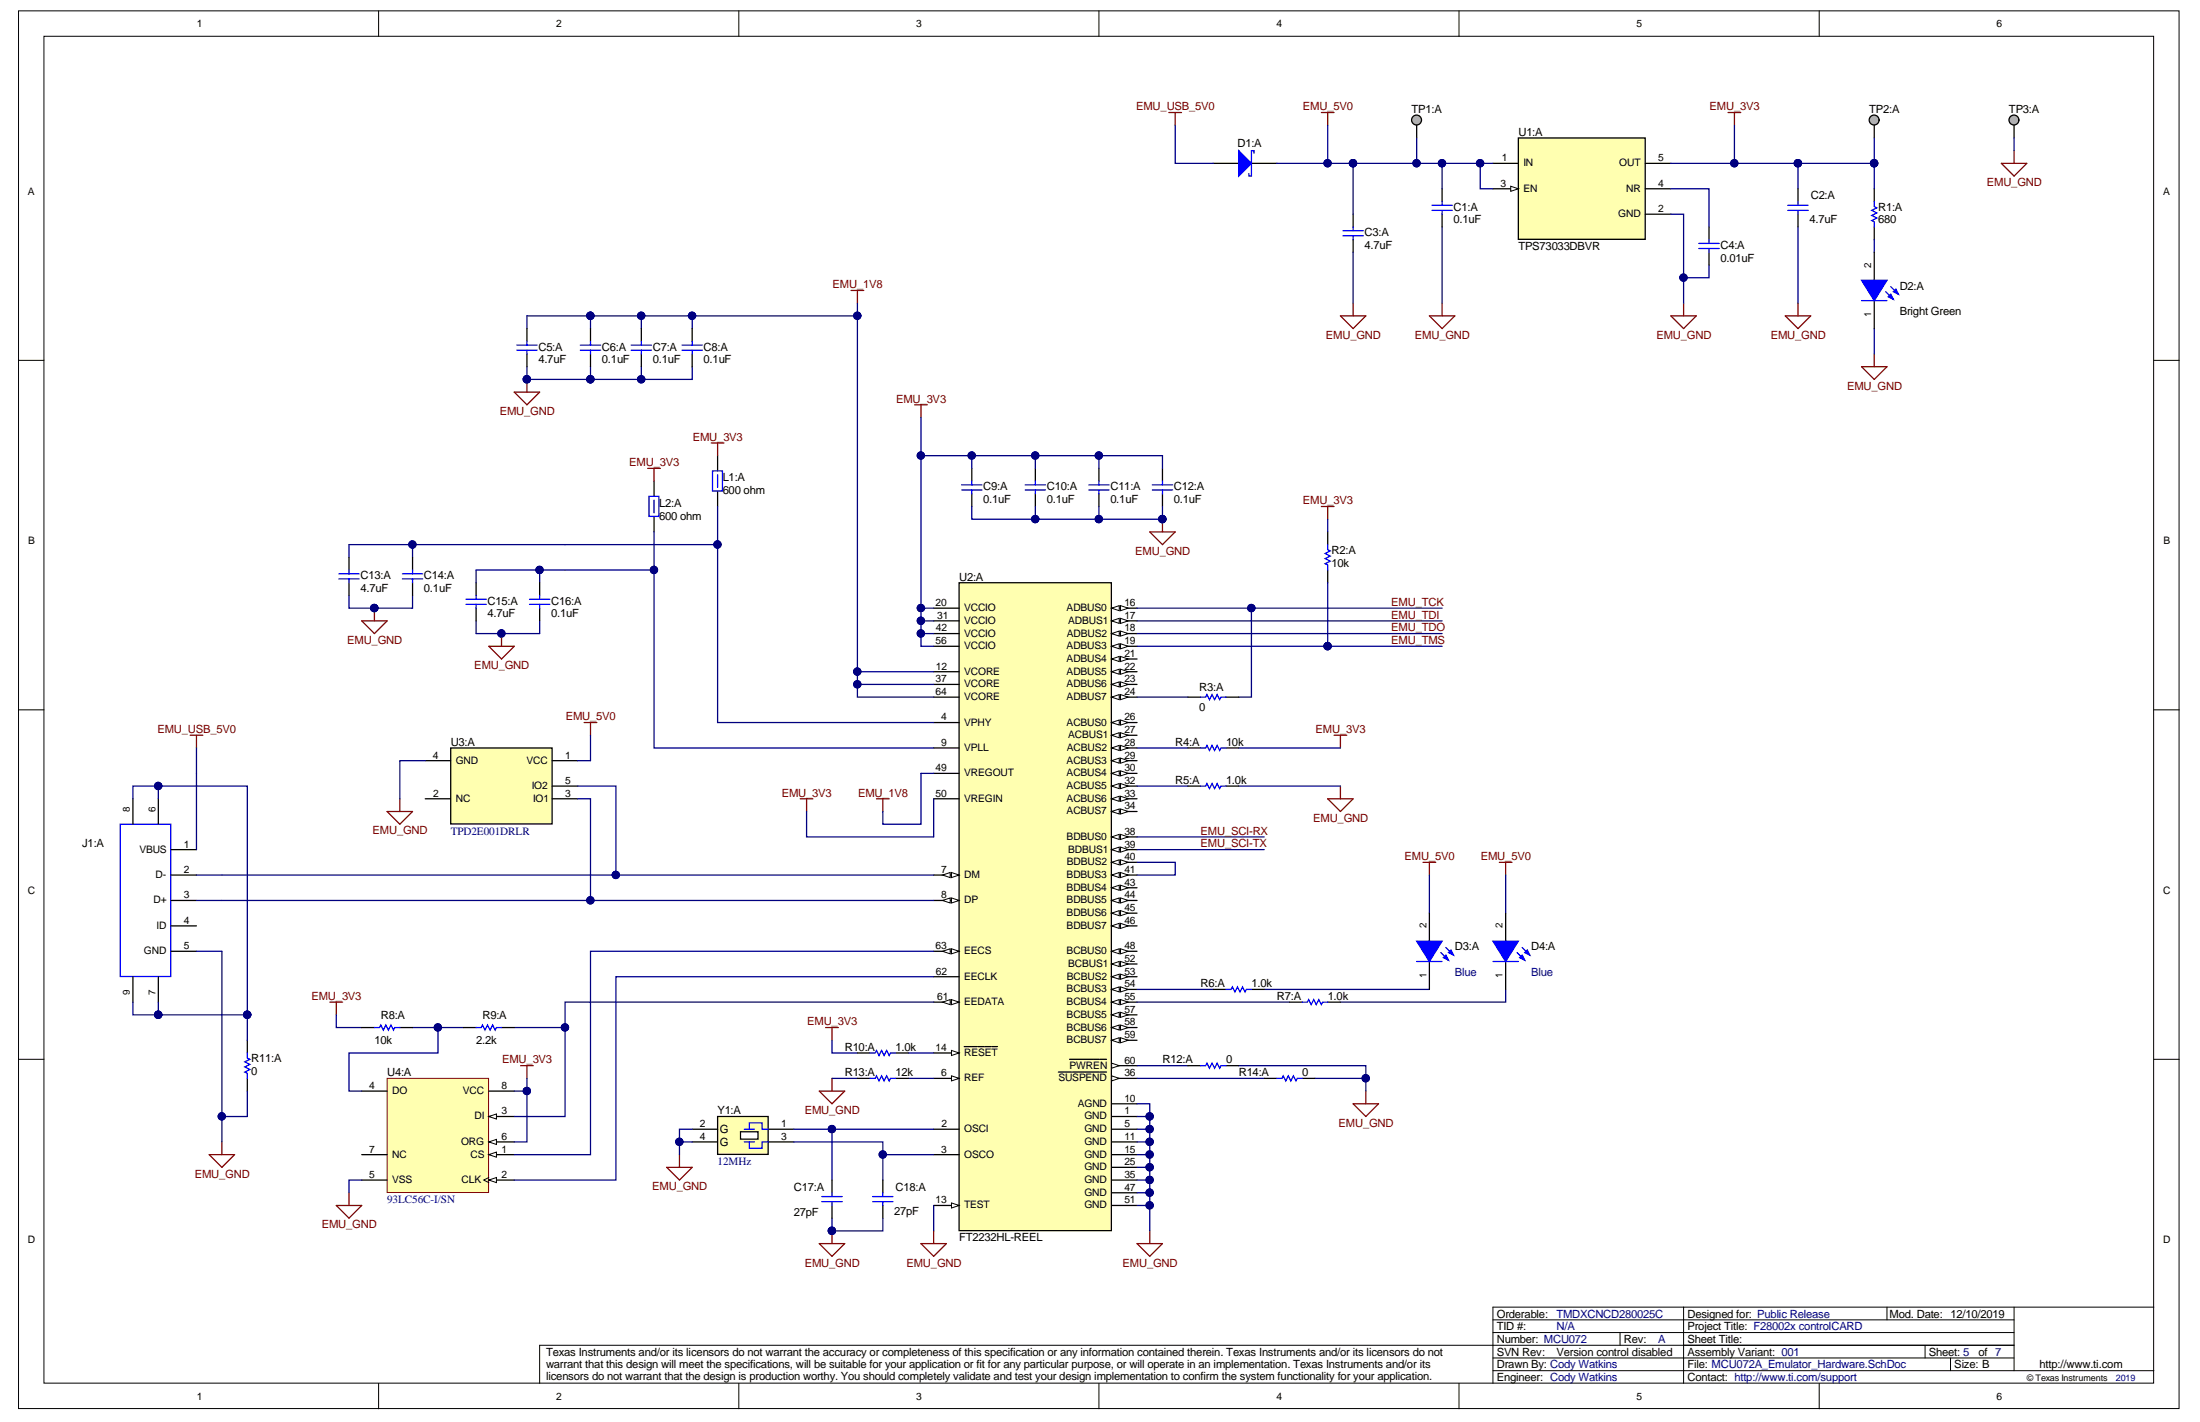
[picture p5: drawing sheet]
<svg xmlns="http://www.w3.org/2000/svg" width="432mm" height="279mm" viewBox="0 0 432 279" stroke-linecap="round" stroke-linejoin="round" font-family="sans-serif">
<g fill="#fff" stroke="#000" stroke-width=".2">
<path d="M3.6 2.1h424.1v274.3h-424.1z"/>
<path d="M8.6 7.1h414.1v264.3h-414.1z"/>
</g>
<g fill="none" stroke="#000" stroke-width=".2">
<path d="M74.3 2.1v5M145 2.1v5M215.7 2.1v5M286.4 2.1v5M357.1 2.1v5M3.6 70.7h5M422.7 70.7h5M3.6 139.3h5M422.7 139.3h5M3.6 207.9h5M422.7 207.9h5M293 259h102.3"/>
<path d="M330.4 256.5h-37.4v15M370.4 256.5v2.5M395.3 256.5v12.5M422.7 256.5h-92.3v15M74.3 271.5v5M145 271.5v5M215.7 271.5v5M286.4 271.5v5M293 269h129.7M293 266.5h102.3M293 261.5h102.3M318 261.5v2.5"/>
<path d="M357.1 271.5v5M377.8 264v2.5M382.8 266.5v2.5M395.3 264h-289.4v7.5"/>
</g>
<path d="M188.2 114.4h29.9v127.1h-29.9z" fill="#ffffb0" stroke="#000" stroke-width=".25"/>
<path d="M218.2 141.8h5" fill="none" stroke="#000" stroke-width=".25"/>
<path d="M218.2 141.8l1.5-.5v1z" fill="#fff"/>
<path d="M218.2 141.8l1.5-.5v1z" fill="none" stroke="#000" stroke-width=".2"/>
<path d="M219.9 141.3l1.5 .5-1.5 .5z" fill="#fff"/>
<path d="M219.9 141.3l1.5 .5-1.5 .5z" fill="none" stroke="#000" stroke-width=".2"/>
<path d="M218.2 144.3h5" fill="none" stroke="#000" stroke-width=".25"/>
<path d="M218.2 144.3l1.5-.5v1z" fill="#fff"/>
<path d="M218.2 144.3l1.5-.5v1z" fill="none" stroke="#000" stroke-width=".2"/>
<path d="M219.9 143.8l1.5 .5-1.5 .5z" fill="#fff"/>
<path d="M219.9 143.8l1.5 .5-1.5 .5z" fill="none" stroke="#000" stroke-width=".2"/>
<path d="M218.2 146.8h5" fill="none" stroke="#000" stroke-width=".25"/>
<path d="M218.2 146.8l1.5-.5v1z" fill="#fff"/>
<path d="M218.2 146.8l1.5-.5v1z" fill="none" stroke="#000" stroke-width=".2"/>
<path d="M219.9 146.3l1.5 .5-1.5 .5z" fill="#fff"/>
<path d="M219.9 146.3l1.5 .5-1.5 .5z" fill="none" stroke="#000" stroke-width=".2"/>
<path d="M218.2 149.3h5" fill="none" stroke="#000" stroke-width=".25"/>
<path d="M218.2 149.3l1.5-.5v1z" fill="#fff"/>
<path d="M218.2 149.3l1.5-.5v1z" fill="none" stroke="#000" stroke-width=".2"/>
<path d="M219.9 148.8l1.5 .5-1.5 .5z" fill="#fff"/>
<path d="M219.9 148.8l1.5 .5-1.5 .5z" fill="none" stroke="#000" stroke-width=".2"/>
<path d="M218.2 151.8h5" fill="none" stroke="#000" stroke-width=".25"/>
<path d="M218.2 151.8l1.5-.5v1z" fill="#fff"/>
<path d="M218.2 151.8l1.5-.5v1z" fill="none" stroke="#000" stroke-width=".2"/>
<path d="M219.9 151.3l1.5 .5-1.5 .5z" fill="#fff"/>
<path d="M219.9 151.3l1.5 .5-1.5 .5z" fill="none" stroke="#000" stroke-width=".2"/>
<path d="M218.2 154.3h5" fill="none" stroke="#000" stroke-width=".25"/>
<path d="M218.2 154.3l1.5-.5v1z" fill="#fff"/>
<path d="M218.2 154.3l1.5-.5v1z" fill="none" stroke="#000" stroke-width=".2"/>
<path d="M219.9 153.8l1.5 .5-1.5 .5z" fill="#fff"/>
<path d="M219.9 153.8l1.5 .5-1.5 .5z" fill="none" stroke="#000" stroke-width=".2"/>
<path d="M218.2 156.8h5" fill="none" stroke="#000" stroke-width=".25"/>
<path d="M218.2 156.8l1.5-.5v1z" fill="#fff"/>
<path d="M218.2 156.8l1.5-.5v1z" fill="none" stroke="#000" stroke-width=".2"/>
<path d="M219.9 156.3l1.5 .5-1.5 .5z" fill="#fff"/>
<path d="M219.9 156.3l1.5 .5-1.5 .5z" fill="none" stroke="#000" stroke-width=".2"/>
<path d="M218.2 159.2h5" fill="none" stroke="#000" stroke-width=".25"/>
<path d="M218.2 159.2l1.5-.5v1z" fill="#fff"/>
<path d="M218.2 159.2l1.5-.5v1z" fill="none" stroke="#000" stroke-width=".2"/>
<path d="M219.9 158.7l1.5 .5-1.5 .5z" fill="#fff"/>
<path d="M219.9 158.7l1.5 .5-1.5 .5z" fill="none" stroke="#000" stroke-width=".2"/>
<path d="M218.2 119.3h5" fill="none" stroke="#000" stroke-width=".25"/>
<path d="M218.2 119.3l1.5-.5v1z" fill="#fff"/>
<path d="M218.2 119.3l1.5-.5v1z" fill="none" stroke="#000" stroke-width=".2"/>
<path d="M219.9 118.8l1.5 .5-1.5 .5z" fill="#fff"/>
<path d="M219.9 118.8l1.5 .5-1.5 .5z" fill="none" stroke="#000" stroke-width=".2"/>
<path d="M218.2 121.8h5" fill="none" stroke="#000" stroke-width=".25"/>
<path d="M218.2 121.8l1.5-.5v1z" fill="#fff"/>
<path d="M218.2 121.8l1.5-.5v1z" fill="none" stroke="#000" stroke-width=".2"/>
<path d="M219.9 121.3l1.5 .5-1.5 .5z" fill="#fff"/>
<path d="M219.9 121.3l1.5 .5-1.5 .5z" fill="none" stroke="#000" stroke-width=".2"/>
<path d="M218.2 124.3h5" fill="none" stroke="#000" stroke-width=".25"/>
<path d="M218.2 124.3l1.5-.5v1z" fill="#fff"/>
<path d="M218.2 124.3l1.5-.5v1z" fill="none" stroke="#000" stroke-width=".2"/>
<path d="M219.9 123.8l1.5 .5-1.5 .5z" fill="#fff"/>
<path d="M219.9 123.8l1.5 .5-1.5 .5z" fill="none" stroke="#000" stroke-width=".2"/>
<path d="M218.2 126.8h5" fill="none" stroke="#000" stroke-width=".25"/>
<path d="M218.2 126.8l1.5-.5v1z" fill="#fff"/>
<path d="M218.2 126.8l1.5-.5v1z" fill="none" stroke="#000" stroke-width=".2"/>
<path d="M219.9 126.3l1.5 .5-1.5 .5z" fill="#fff"/>
<path d="M219.9 126.3l1.5 .5-1.5 .5z" fill="none" stroke="#000" stroke-width=".2"/>
<path d="M218.2 129.3h5" fill="none" stroke="#000" stroke-width=".25"/>
<path d="M218.2 129.3l1.5-.5v1z" fill="#fff"/>
<path d="M218.2 129.3l1.5-.5v1z" fill="none" stroke="#000" stroke-width=".2"/>
<path d="M219.9 128.8l1.5 .5-1.5 .5z" fill="#fff"/>
<path d="M219.9 128.8l1.5 .5-1.5 .5z" fill="none" stroke="#000" stroke-width=".2"/>
<path d="M218.2 131.8h5" fill="none" stroke="#000" stroke-width=".25"/>
<path d="M218.2 131.8l1.5-.5v1z" fill="#fff"/>
<path d="M218.2 131.8l1.5-.5v1z" fill="none" stroke="#000" stroke-width=".2"/>
<path d="M219.9 131.3l1.5 .5-1.5 .5z" fill="#fff"/>
<path d="M219.9 131.3l1.5 .5-1.5 .5z" fill="none" stroke="#000" stroke-width=".2"/>
<path d="M218.2 134.3h5" fill="none" stroke="#000" stroke-width=".25"/>
<path d="M218.2 134.3l1.5-.5v1z" fill="#fff"/>
<path d="M218.2 134.3l1.5-.5v1z" fill="none" stroke="#000" stroke-width=".2"/>
<path d="M219.9 133.8l1.5 .5-1.5 .5z" fill="#fff"/>
<path d="M219.9 133.8l1.5 .5-1.5 .5z" fill="none" stroke="#000" stroke-width=".2"/>
<path d="M218.2 136.8h5" fill="none" stroke="#000" stroke-width=".25"/>
<path d="M218.2 136.8l1.5-.5v1z" fill="#fff"/>
<path d="M218.2 136.8l1.5-.5v1z" fill="none" stroke="#000" stroke-width=".2"/>
<path d="M219.9 136.3l1.5 .5-1.5 .5z" fill="#fff"/>
<path d="M219.9 136.3l1.5 .5-1.5 .5z" fill="none" stroke="#000" stroke-width=".2"/>
<path d="M218.2 186.7h5M218.2 216.6h5" fill="none" stroke="#000" stroke-width=".25"/>
<path d="M218.2 186.7l1.5-.5v1z" fill="#fff"/>
<path d="M218.2 186.7l1.5-.5v1z" fill="none" stroke="#000" stroke-width=".2"/>
<path d="M219.9 186.2l1.5 .5-1.5 .5z" fill="#fff"/>
<path d="M219.9 186.2l1.5 .5-1.5 .5z" fill="none" stroke="#000" stroke-width=".2"/>
<path d="M218.2 189.2h5" fill="none" stroke="#000" stroke-width=".25"/>
<path d="M218.2 189.2l1.5-.5v1z" fill="#fff"/>
<path d="M218.2 189.2l1.5-.5v1z" fill="none" stroke="#000" stroke-width=".2"/>
<path d="M219.9 188.7l1.5 .5-1.5 .5z" fill="#fff"/>
<path d="M219.9 188.7l1.5 .5-1.5 .5z" fill="none" stroke="#000" stroke-width=".2"/>
<path d="M218.2 191.7h5" fill="none" stroke="#000" stroke-width=".25"/>
<path d="M218.2 191.7l1.5-.5v1z" fill="#fff"/>
<path d="M218.2 191.7l1.5-.5v1z" fill="none" stroke="#000" stroke-width=".2"/>
<path d="M219.9 191.2l1.5 .5-1.5 .5z" fill="#fff"/>
<path d="M219.9 191.2l1.5 .5-1.5 .5z" fill="none" stroke="#000" stroke-width=".2"/>
<path d="M218.2 194.2h5" fill="none" stroke="#000" stroke-width=".25"/>
<path d="M218.2 194.2l1.5-.5v1z" fill="#fff"/>
<path d="M218.2 194.2l1.5-.5v1z" fill="none" stroke="#000" stroke-width=".2"/>
<path d="M219.9 193.7l1.5 .5-1.5 .5z" fill="#fff"/>
<path d="M219.9 193.7l1.5 .5-1.5 .5z" fill="none" stroke="#000" stroke-width=".2"/>
<path d="M218.2 196.7h5" fill="none" stroke="#000" stroke-width=".25"/>
<path d="M218.2 196.7l1.5-.5v1z" fill="#fff"/>
<path d="M218.2 196.7l1.5-.5v1z" fill="none" stroke="#000" stroke-width=".2"/>
<path d="M219.9 196.2l1.5 .5-1.5 .5z" fill="#fff"/>
<path d="M219.9 196.2l1.5 .5-1.5 .5z" fill="none" stroke="#000" stroke-width=".2"/>
<path d="M218.2 199.1h5" fill="none" stroke="#000" stroke-width=".25"/>
<path d="M218.2 199.1l1.5-.4v.9z" fill="#fff"/>
<path d="M218.2 199.1l1.5-.4v.9z" fill="none" stroke="#000" stroke-width=".2"/>
<path d="M219.9 198.7l1.5 .4-1.5 .5z" fill="#fff"/>
<path d="M219.9 198.7l1.5 .4-1.5 .5z" fill="none" stroke="#000" stroke-width=".2"/>
<path d="M218.2 201.6h5" fill="none" stroke="#000" stroke-width=".25"/>
<path d="M218.2 201.6l1.5-.5v1z" fill="#fff"/>
<path d="M218.2 201.6l1.5-.5v1z" fill="none" stroke="#000" stroke-width=".2"/>
<path d="M219.9 201.1l1.5 .5-1.5 .5z" fill="#fff"/>
<path d="M219.9 201.1l1.5 .5-1.5 .5z" fill="none" stroke="#000" stroke-width=".2"/>
<path d="M218.2 204.1h5" fill="none" stroke="#000" stroke-width=".25"/>
<path d="M218.2 204.1l1.5-.5v1z" fill="#fff"/>
<path d="M218.2 204.1l1.5-.5v1z" fill="none" stroke="#000" stroke-width=".2"/>
<path d="M219.9 203.6l1.5 .5-1.5 .5z" fill="#fff"/>
<path d="M219.9 203.6l1.5 .5-1.5 .5z" fill="none" stroke="#000" stroke-width=".2"/>
<path d="M218.2 164.2h5" fill="none" stroke="#000" stroke-width=".25"/>
<path d="M218.2 164.2l1.5-.5v1z" fill="#fff"/>
<path d="M218.2 164.2l1.5-.5v1z" fill="none" stroke="#000" stroke-width=".2"/>
<path d="M219.9 163.7l1.5 .5-1.5 .5z" fill="#fff"/>
<path d="M219.9 163.7l1.5 .5-1.5 .5z" fill="none" stroke="#000" stroke-width=".2"/>
<path d="M218.2 166.7h5" fill="none" stroke="#000" stroke-width=".25"/>
<path d="M218.2 166.7l1.5-.5v1z" fill="#fff"/>
<path d="M218.2 166.7l1.5-.5v1z" fill="none" stroke="#000" stroke-width=".2"/>
<path d="M219.9 166.2l1.5 .5-1.5 .5z" fill="#fff"/>
<path d="M219.9 166.2l1.5 .5-1.5 .5z" fill="none" stroke="#000" stroke-width=".2"/>
<path d="M218.2 169.2h5" fill="none" stroke="#000" stroke-width=".25"/>
<path d="M218.2 169.2l1.5-.5v1z" fill="#fff"/>
<path d="M218.2 169.2l1.5-.5v1z" fill="none" stroke="#000" stroke-width=".2"/>
<path d="M219.9 168.7l1.5 .5-1.5 .5z" fill="#fff"/>
<path d="M219.9 168.7l1.5 .5-1.5 .5z" fill="none" stroke="#000" stroke-width=".2"/>
<path d="M218.2 171.7h5" fill="none" stroke="#000" stroke-width=".25"/>
<path d="M218.2 171.7l1.5-.5v1z" fill="#fff"/>
<path d="M218.2 171.7l1.5-.5v1z" fill="none" stroke="#000" stroke-width=".2"/>
<path d="M219.9 171.2l1.5 .5-1.5 .5z" fill="#fff"/>
<path d="M219.9 171.2l1.5 .5-1.5 .5z" fill="none" stroke="#000" stroke-width=".2"/>
<path d="M218.2 174.2h5" fill="none" stroke="#000" stroke-width=".25"/>
<path d="M218.2 174.2l1.5-.5v1z" fill="#fff"/>
<path d="M218.2 174.2l1.5-.5v1z" fill="none" stroke="#000" stroke-width=".2"/>
<path d="M219.9 173.7l1.5 .5-1.5 .5z" fill="#fff"/>
<path d="M219.9 173.7l1.5 .5-1.5 .5z" fill="none" stroke="#000" stroke-width=".2"/>
<path d="M218.2 176.7h5" fill="none" stroke="#000" stroke-width=".25"/>
<path d="M218.2 176.7l1.5-.5v1z" fill="#fff"/>
<path d="M218.2 176.7l1.5-.5v1z" fill="none" stroke="#000" stroke-width=".2"/>
<path d="M219.9 176.2l1.5 .5-1.5 .5z" fill="#fff"/>
<path d="M219.9 176.2l1.5 .5-1.5 .5z" fill="none" stroke="#000" stroke-width=".2"/>
<path d="M218.2 179.2h5" fill="none" stroke="#000" stroke-width=".25"/>
<path d="M218.2 179.2l1.5-.5v1z" fill="#fff"/>
<path d="M218.2 179.2l1.5-.5v1z" fill="none" stroke="#000" stroke-width=".2"/>
<path d="M219.9 178.7l1.5 .5-1.5 .5z" fill="#fff"/>
<path d="M219.9 178.7l1.5 .5-1.5 .5z" fill="none" stroke="#000" stroke-width=".2"/>
<path d="M218.2 181.7h5" fill="none" stroke="#000" stroke-width=".25"/>
<path d="M218.2 181.7l1.5-.5v1z" fill="#fff"/>
<path d="M218.2 181.7l1.5-.5v1z" fill="none" stroke="#000" stroke-width=".2"/>
<path d="M219.9 181.2l1.5 .5-1.5 .5z" fill="#fff"/>
<path d="M219.9 181.2l1.5 .5-1.5 .5z" fill="none" stroke="#000" stroke-width=".2"/>
<path d="M183.3 171.7h4.9" fill="none" stroke="#000" stroke-width=".25"/>
<path d="M186.7 171.2l1.5 .5-1.5 .5z" fill="#fff"/>
<path d="M186.7 171.2l1.5 .5-1.5 .5z" fill="none" stroke="#000" stroke-width=".2"/>
<path d="M185 171.7l1.5-.5v1z" fill="#fff"/>
<path d="M185 171.7l1.5-.5v1z" fill="none" stroke="#000" stroke-width=".2"/>
<path d="M183.3 176.7h4.9" fill="none" stroke="#000" stroke-width=".25"/>
<path d="M186.7 176.2l1.5 .5-1.5 .5z" fill="#fff"/>
<path d="M186.7 176.2l1.5 .5-1.5 .5z" fill="none" stroke="#000" stroke-width=".2"/>
<path d="M185 176.7l1.5-.5v1z" fill="#fff"/>
<path d="M185 176.7l1.5-.5v1z" fill="none" stroke="#000" stroke-width=".2"/>
<path d="M183.3 191.7h4.9M183.3 186.7h4.9" fill="none" stroke="#000" stroke-width=".25"/>
<path d="M186.7 186.2l1.5 .5-1.5 .5z" fill="#fff"/>
<path d="M186.7 186.2l1.5 .5-1.5 .5z" fill="none" stroke="#000" stroke-width=".2"/>
<path d="M185 186.7l1.5-.5v1z" fill="#fff"/>
<path d="M185 186.7l1.5-.5v1z" fill="none" stroke="#000" stroke-width=".2"/>
<path d="M183.3 196.7h4.9" fill="none" stroke="#000" stroke-width=".25"/>
<path d="M186.7 196.2l1.5 .5-1.5 .5z" fill="#fff"/>
<path d="M186.7 196.2l1.5 .5-1.5 .5z" fill="none" stroke="#000" stroke-width=".2"/>
<path d="M185 196.7l1.5-.5v1z" fill="#fff"/>
<path d="M185 196.7l1.5-.5v1z" fill="none" stroke="#000" stroke-width=".2"/>
<path d="M218.2 219.1h5M218.2 209.1h5M183.3 221.6h4.9M183.3 226.6h4.9M218.2 221.6h5M218.2 224.1h5M218.2 226.6h5M218.2 229.1h5M218.2 231.6h5M218.2 234.1h5M218.2 236.6h5" fill="none" stroke="#000" stroke-width=".25"/>
<path d="M218.2 208.6l1.5 .5-1.5 .5z" fill="#fff"/>
<path d="M218.2 208.6l1.5 .5-1.5 .5z" fill="none" stroke="#000" stroke-width=".2"/>
<path d="M183.3 206.6h4.9M209.9 207.9h1.2M211.2 207.9h3.3M214.6 207.9h1.2M215.9 207.9h1.3" fill="none" stroke="#000" stroke-width=".25"/>
<path d="M186.7 206.1l1.5 .5-1.5 .5z" fill="#fff"/>
<path d="M186.7 206.1l1.5 .5-1.5 .5z" fill="none" stroke="#000" stroke-width=".2"/>
<path d="M183.3 211.6h4.9M189.2 205.4h1.4M190.7 205.4h1.1M192 205.4h1.2M193.3 205.4h1.2M194.6 205.4h1.2" fill="none" stroke="#000" stroke-width=".25"/>
<path d="M186.7 211.1l1.5 .5-1.5 .5z" fill="#fff"/>
<path d="M186.7 211.1l1.5 .5-1.5 .5z" fill="none" stroke="#000" stroke-width=".2"/>
<path d="M218.2 211.6h5" fill="none" stroke="#000" stroke-width=".25"/>
<path d="M218.2 211.1l1.5 .5-1.5 .5z" fill="#fff"/>
<path d="M218.2 211.1l1.5 .5-1.5 .5z" fill="none" stroke="#000" stroke-width=".2"/>
<path d="M207.7 210.4h1.2M209 210.4h1.3M210.5 210.4h1.1M211.8 210.4h1.2M213.1 210.4h1.2M214.4 210.4h1.3M215.8 210.4h1.4M183.3 236.6h4.9" fill="none" stroke="#000" stroke-width=".25"/>
<path d="M186.7 236.1l1.5 .5-1.5 .5z" fill="#fff"/>
<path d="M186.7 236.1l1.5 .5-1.5 .5z" fill="none" stroke="#000" stroke-width=".2"/>
<path d="M183.3 119.3h4.9M183.3 121.8h4.9M183.3 124.3h4.9M183.3 126.8h4.9M183.3 131.8h4.9M183.3 134.3h4.9M183.3 136.8h4.9M183.3 141.8h4.9M183.3 146.8h4.9M183.3 156.8h4.9M183.3 151.8h4.9" fill="none" stroke="#000" stroke-width=".25"/>
<path d="M88.5 146.8h19.9v14.9h-19.9z" fill="#ffffb0" stroke="#000" stroke-width=".25"/>
<path d="M83.5 149.3h5M83.5 156.8h5M108.4 149.3h5M108.4 156.8h5M108.4 154.3h5" fill="none" stroke="#000" stroke-width=".25"/>
<path d="M76 211.6h19.9v22.4h-19.9z" fill="#ffffb0" stroke="#800000" stroke-width=".2"/>
<path d="M95.9 226.6h5" fill="none" stroke="#000" stroke-width=".25"/>
<path d="M95.9 226.6l1.5-.5v1z" fill="#fff"/>
<path d="M95.9 226.6l1.5-.5v1zM95.9 231.1l-1 .5 1 .5" fill="none" stroke="#000" stroke-width=".2"/>
<path d="M95.9 231.6h5" fill="none" stroke="#000" stroke-width=".25"/>
<path d="M95.9 231.6l1.5-.5v1z" fill="#fff"/>
<path d="M95.9 231.6l1.5-.5v1z" fill="none" stroke="#000" stroke-width=".2"/>
<path d="M95.9 219.1h5" fill="none" stroke="#000" stroke-width=".25"/>
<path d="M95.9 219.1l1.5-.5v1z" fill="#fff"/>
<path d="M95.9 219.1l1.5-.5v1z" fill="none" stroke="#000" stroke-width=".2"/>
<path d="M71 214.1h5M71 231.6h5M95.9 224.1h5" fill="none" stroke="#000" stroke-width=".25"/>
<path d="M95.9 224.1l1.5-.5v1z" fill="#fff"/>
<path d="M95.9 224.1l1.5-.5v1z" fill="none" stroke="#000" stroke-width=".2"/>
<path d="M95.9 214.1h5M71 226.6h5" fill="none" stroke="#000" stroke-width=".25"/>
<path d="M140.8 219.1h10v7.4h-10z" fill="#ffffb0" stroke="#000" stroke-width=".25"/>
<path d="M135.9 221.6h4.9M135.9 224.1h4.9M150.8 221.6h5M150.8 224.1h5" fill="none" stroke="#000" stroke-width=".25"/>
<path d="M146.1 221.6h2M146.1 224.1h2" fill="none" stroke="#00f" stroke-width=".25"/>
<path d="M145.3 222.1h3.5v1.4h-3.5z" fill="#fff" stroke="#000" stroke-width=".25"/>
<path d="M127.4 97.4h1.9v3.9h-1.9zM128.4 98.1v2.5M139.8 92.4h2v4h-2zM140.8 93.2v2.5M147.1 221.6v-1.3h2.5v1.3h1.2M147.1 224.1v1.2h2.5v-1.2h1.2" fill="none" stroke="#00f" stroke-width=".25"/>
<g fill="none" stroke="#000080" stroke-width=".25">
<path d="M168.3 59.5v72.3h15M140.8 99.4v42.4h42.5M180.8 81.9v44.9h2.5M128.4 104.4v42.4h54.9M180.8 119.3h2.5M168.3 131.8v2.5h15M168.3 134.3v2.5h15M180.8 124.3h2.5M180.8 121.8h2.5M38.6 146.8v5M113.4 154.3h7.5v17.4h62.4M113.4 156.8h2.5v19.9h67.4"/>
<path d="M115.9 144.3v5M183.3 151.8h-2.5v9.9h-7.5v-2.5M183.3 156.8v7.4h-25v-5M43.6 171.7h77.3M43.6 176.7h72.3M223.2 169.2h7.5v2.5h-7.5M280.5 171.7v7.5M295.5 171.7v7.5M43.6 186.7v37.4M183.3 186.7h-67.4v39.9h-15M183.3 191.7h-62.4v39.9h-20M43.6 219.1h4.9"/>
<path d="M103.4 211.6v2.5h-2.5M103.4 214.1v10h-2.5M223.2 216.6h2.5v24.9M223.2 219.1h2.5M71 231.6h-2.5v2.5M133.4 224.1h2.5M135.9 221.6h-2.5v5M155.8 221.6h27.5M155.8 224.1h17.5v2.5h10M163.3 239.1v2.4h10v-2.4M163.3 221.6v10M173.3 226.6v5"/>
<path d="M183.3 236.6v4.9M223.2 224.1h2.5M223.2 236.6h2.5M223.2 234.1h2.5M223.2 221.6h2.5M223.2 226.6h2.5M223.2 229.1h2.5M223.2 231.6h2.5"/>
</g>
<path d="M238.1 32.1h5M245.6 32.1h5M128.4 94.4v3M140.8 89.4v3M140.8 96.4v3M128.4 101.4v3" fill="none" stroke="#000" stroke-width=".25"/>
<g fill="#000080" stroke="#000080" stroke-width=".2">
<circle cx="163.3" cy="221.6" r=".72"/>
<circle cx="173.3" cy="226.6" r=".72"/>
<circle cx="133.3" cy="224.1" r=".72"/>
<circle cx="163.3" cy="241.5" r=".72"/>
<circle cx="225.6" cy="219.1" r=".72"/>
<circle cx="225.6" cy="221.6" r=".72"/>
<circle cx="225.6" cy="224.1" r=".72"/>
<circle cx="225.6" cy="226.6" r=".72"/>
<circle cx="225.6" cy="229.1" r=".72"/>
<circle cx="225.6" cy="231.5" r=".72"/>
<circle cx="225.6" cy="234" r=".72"/>
<circle cx="225.6" cy="236.5" r=".72"/>
<circle cx="120.9" cy="171.7" r=".72"/>
<circle cx="115.9" cy="176.7" r=".72"/>
<circle cx="140.8" cy="106.8" r=".72"/>
<circle cx="128.3" cy="111.8" r=".72"/>
<circle cx="180.7" cy="89.4" r=".72"/>
<circle cx="180.7" cy="119.3" r=".72"/>
<circle cx="180.7" cy="121.8" r=".72"/>
<circle cx="180.7" cy="124.3" r=".72"/>
<circle cx="168.3" cy="62" r=".72"/>
<circle cx="168.3" cy="131.8" r=".72"/>
<circle cx="168.3" cy="134.3" r=".72"/>
<circle cx="103.4" cy="214.1" r=".72"/>
<circle cx="43.5" cy="219.1" r=".72"/>
</g>
<g fill="none" stroke="#800000" stroke-width=".25">
<path d="M167 57h2.5M168.3 57v2.5M179.5 79.4h2.5M180.8 79.4v2.5M127.1 91.9h2.5M128.4 91.9v2.5M139.6 86.9h2.5M140.8 86.9v2.5M37.3 144.3h2.5M38.6 144.3v2.5M76 159.2h5l-2.5 2.5zM78.5 156.8v2.4"/>
<path d="M114.7 141.8h2.4M115.9 141.8v2.5M157.1 156.8h2.5M158.3 156.8v2.4M172 156.8h2.5M173.3 156.8v2.4M279.3 169.2h2.5M280.5 169.2v2.5M294.3 169.2h2.5M295.5 169.2v2.5M102.2 209.1h2.5M103.4 209.1v2.5"/>
<path d="M41.1 226.6h4.9l-2.4 2.5zM43.6 224.1v2.5M66 236.6h5l-2.5 2.5zM68.5 234.1v2.5M130.9 229.1h5l-2.5 2.5zM133.4 226.6v2.5M160.8 244h5l-2.5 2.5zM163.3 241.5v2.5M180.8 244h5l-2.5 2.5zM183.3 241.5v2.5M223.2 244h5l-2.5 2.5zM225.7 241.5v2.5"/>
</g>
<path d="M243.1 29.6l2.5 2.5-2.5 2.5z" fill="#00f"/>
<path d="M243.1 29.6l2.5 2.5-2.5 2.5zM246.1 30.1v-.5h-.5v5h-.5v-.5" fill="none" stroke="#00f" stroke-width=".25"/>
<path d="M229.4 22.1h2.5M230.7 22.1v2.5M259.3 22.1h2.5M260.6 22.1v2.5" fill="none" stroke="#800000" stroke-width=".25"/>
<path d="M230.7 24.6v7.5h7.4M223.2 164.2h24.9M223.2 166.7h24.9" fill="none" stroke="#000080" stroke-width=".25"/>
<path d="M298 27.1h24.9v19.9h-24.9z" fill="#ffffb0" stroke="#000" stroke-width=".25"/>
<path d="M293 32.1h5M293 37h5M323 42h4.9" fill="none" stroke="#000" stroke-width=".25"/>
<path d="M296.5 36.5l1.5 .5-1.5 .5z" fill="#fff"/>
<path d="M296.5 36.5l1.5 .5-1.5 .5z" fill="none" stroke="#000" stroke-width=".2"/>
<g fill="none" stroke="#000" stroke-width=".25">
<path d="M283 37v2.5M323 37h4.9M323 32.1h4.9M352.9 37v2.5M367.9 37v2.5M265.6 42v2.5M265.6 47v2.5M283 42v2.5M335.4 44.5v2.5M335.4 49.5v2.5M352.9 42v2.5M367.9 44.5v2.5"/>
<path d="M103.4 64.5v2.5M103.4 69.5v2.5M115.9 64.5v2.5M115.9 69.5v2.5M125.9 64.5v2.5M125.9 69.5v2.5M135.9 64.5v2.5M135.9 69.5v2.5M190.7 91.9v2.5M190.7 96.9v2.5M203.2 91.9v2.5M203.2 96.9v2.5"/>
<path d="M215.7 91.9v2.5M215.7 96.9v2.5M228.2 91.9v2.5M228.2 96.9v2.5M68.5 109.4v2.5M68.5 114.4v2.5M81 109.4v2.5M81 114.4v2.5M93.4 114.4v2.5M93.4 119.3v2.5M105.9 114.4v2.5M105.9 119.3v2.5"/>
<path d="M233.1 136.8h2.5M240.6 136.8h2.5M233.1 154.3h2.5M233.1 146.8h2.5M240.6 154.3h2.5M240.6 146.8h2.5M295.5 179.2v5.5M238.1 194.2h2.5M245.6 194.2h2.5M253.1 196.7h2.5M260.6 196.7h2.5M295.5 188.7v5.5"/>
<path d="M48.5 204.1v2.5M48.5 211.6v2.5M71 201.6h2.5M78.5 201.6h2.5M91 201.6h2.4M98.4 201.6h2.5M168.3 206.6h2.5M168.3 211.6h2.5M175.8 206.6h2.5M175.8 211.6h2.5M163.3 231.6v2.5M163.3 236.6v2.5"/>
<path d="M173.3 231.6v2.5M173.3 236.6v2.5"/>
</g>
<g fill="none" stroke="#000080" stroke-width=".25">
<path d="M283 32.1v4.9M290.5 32.1v4.9h2.5M293 32.1h-27.4v9.9M327.9 37h7.5v7.5M352.9 32.1v4.9M367.9 32.1v4.9M265.6 49.5v10M283 44.5v15M327.9 42h2.5v17.5M335.4 52v2.5h-5M352.9 44.5v15M367.9 47v2.5"/>
<path d="M103.4 72v2.5h12.5M115.9 62h52.4M115.9 62h-12.5v2.5M115.9 62v2.5M115.9 72v2.5M125.9 62v2.5M125.9 72v2.5M135.9 72v2.5h-20M135.9 62v2.5M367.9 64.5v5M68.5 116.9v2.4h12.5v-2.4M81 106.9v2.5"/>
<path d="M105.9 111.9v2.5M128.4 111.9h-35v2.5M140.8 106.9h-72.3v2.5M223.2 119.3h22.4v17.5h-2.5M245.6 119.3h37.4M93.4 121.8v2.5h12.5v-2.5M223.2 136.8h9.9M223.2 121.8h59.8M223.2 146.8h9.9M223.2 154.3h9.9M243.1 146.8h20M243.1 154.3h20"/>
<path d="M66 199.1v2.5h5M183.3 196.7h-72.4v4.9M223.2 194.2h14.9M223.2 196.7h29.9M248.1 194.2h32.4M295.5 194.2v2.5h-32.4M81 201.6h10M86 201.6v5h-17.5v7.5h2.5M100.9 201.6h10v17.5h-10M163.3 204.1v2.5h5M163.3 211.6h5M178.3 211.6h5"/>
<path d="M178.3 206.6h5M223.2 211.6h24.9M223.2 209.1h9.9M243.1 209.1h25v5M258.1 211.6h10"/>
</g>
<g fill="#000080" stroke="#000080" stroke-width=".2">
<circle cx="265.6" cy="32" r=".72"/>
<circle cx="278" cy="32" r=".72"/>
<circle cx="283" cy="32" r=".72"/>
<circle cx="290.5" cy="32" r=".72"/>
<circle cx="330.4" cy="54.5" r=".72"/>
<circle cx="228.1" cy="101.9" r=".72"/>
<circle cx="268.1" cy="211.6" r=".72"/>
<circle cx="245.6" cy="119.3" r=".72"/>
<circle cx="110.9" cy="201.6" r=".72"/>
<circle cx="85.9" cy="201.6" r=".72"/>
<circle cx="80.9" cy="106.8" r=".72"/>
<circle cx="98.4" cy="124.3" r=".72"/>
<circle cx="105.9" cy="111.8" r=".72"/>
<circle cx="140.8" cy="106.8" r=".72"/>
<circle cx="128.3" cy="111.8" r=".72"/>
<circle cx="73.5" cy="119.3" r=".72"/>
<circle cx="115.9" cy="74.4" r=".72"/>
<circle cx="115.9" cy="62" r=".72"/>
<circle cx="103.4" cy="74.4" r=".72"/>
<circle cx="168.3" cy="62" r=".72"/>
<circle cx="135.8" cy="62" r=".72"/>
<circle cx="125.9" cy="62" r=".72"/>
<circle cx="125.9" cy="74.4" r=".72"/>
<circle cx="352.9" cy="32" r=".72"/>
<circle cx="367.8" cy="32" r=".72"/>
</g>
<g fill="none" stroke="#800000" stroke-width=".25">
<path d="M339.2 22.1h2.5M340.4 22.1v2.5M265.6 59.5v2.5M283 59.5v2.5M330.4 59.5v2.5M352.9 59.5v2.5M100.9 76.9h5l-2.5 2.5zM103.4 74.5v2.4M263.1 62h5l-2.5 2.5zM280.5 62h5l-2.5 2.5zM327.9 62h5l-2.5 2.5zM350.4 62h5l-2.5 2.5z"/>
<path d="M365.4 72h5l-2.5 2.5zM367.9 69.5v2.5M73.5 119.3v2.5M225.7 104.4h5l-2.5 2.5zM228.2 101.9v2.5M71 121.8h5l-2.5 2.5zM95.9 126.8h5l-2.5 2.5zM98.4 124.3v2.5M260.6 156.8h5l-2.5 2.4zM261.8 144.3h2.5M263.1 144.3v2.5M263.1 154.3v2.5"/>
<path d="M64.8 196.7h2.5M66 196.7v2.4M160.8 214.1h5l-2.5 2.5zM162.1 201.6h2.4M163.3 201.6v2.5M163.3 211.6v2.5M265.6 216.6h5l-2.5 2.5zM268.1 214.1v2.5"/>
</g>
<g fill="none" stroke="#00f" stroke-width=".25">
<path d="M283 39.5v.8M352.9 39.5v.8M367.9 39.5v1l.5 .3-1 .5 1 .5-1 .5 1 .5-1 .5 .5 .2v1M263.6 45.3h4M263.6 46.3h4M265.6 44.5v.8M265.6 46.3v.7M281 41.3h4M281 40.3h4M283 41.3v.7M333.4 48.8h4M333.4 47.8h4"/>
<path d="M335.4 47v.8M335.4 48.8v.7M350.9 41.3h4M350.9 40.3h4M352.9 41.3v.7M101.4 68.7h4M101.4 67.7h4M103.4 67v.7M103.4 68.7v.8M113.9 68.7h4M113.9 67.7h4M115.9 67v.7"/>
<path d="M115.9 68.7v.8M123.9 68.7h4M123.9 67.7h4M125.9 67v.7M125.9 68.7v.8M133.9 68.7h4M133.9 67.7h4M135.9 67v.7M135.9 68.7v.8M188.7 96.2h4M188.7 95.2h4M190.7 94.4v.8"/>
<path d="M190.7 96.2v.7M201.2 96.2h4M201.2 95.2h4M203.2 94.4v.8M203.2 96.2v.7M213.7 96.2h4M213.7 95.2h4M215.7 94.4v.8M215.7 96.2v.7M226.2 96.2h4M226.2 95.2h4M228.2 94.4v.8"/>
<path d="M228.2 96.2v.7M66.5 113.6h4M66.5 112.6h4M68.5 111.9v.7M68.5 113.6v.8M79 113.6h4M79 112.6h4M81 111.9v.7M81 113.6v.8M91.4 118.6h4M91.4 117.6h4M93.4 116.9v.7"/>
<path d="M93.4 118.6v.7M103.9 118.6h4M103.9 117.6h4M105.9 116.9v.7M105.9 118.6v.7M235.6 136.8h1l.3-.5 .5 1 .5-1 .5 1 .5-1 .5 1 .2-.5h1M235.6 154.3h1l.3-.5 .5 1 .5-1 .5 1 .5-1 .5 1 .2-.5h1M235.6 146.8h1l.3-.5 .5 1 .5-1 .5 1 .5-1 .5 1 .2-.5h1M240.6 194.2h1l.3-.5 .5 1 .5-1 .5 1 .5-1 .5 1 .2-.5h1M255.6 196.7h1l.2-.5 .5 1 .5-1 .5 1 .5-1 .5 1 .3-.5h1M297.8 186.9l1.5 1.5M298.8 185.9l1.5 1.5"/>
<path d="M48.5 206.6v1l.5 .3-1 .5 1 .5-1 .5 1 .5-1 .5 .5 .2v1M73.5 201.6h1l.2-.5 .5 1 .5-1 .5 1 .5-1 .5 1 .3-.5h1M93.4 201.6h1l.3-.5 .5 1 .5-1 .5 1 .5-1 .5 1 .2-.5h1M170.8 206.6h1l.2-.5 .5 1 .5-1 .5 1 .5-1 .5 1 .3-.5h1M170.8 211.6h1l.2-.5 .5 1 .5-1 .5 1 .5-1 .5 1 .3-.5h1M161.3 235.8h4M161.3 234.8h4M163.3 234.1v.7M163.3 235.8v.8M171.3 235.8h4M171.3 234.8h4M173.3 234.1v.7"/>
<path d="M173.3 235.8v.8"/>
</g>
<path d="M298.3 187.9l.5-.5 .5 1z" fill="#00f"/>
<path d="M298.3 187.9l.5-.5 .5 1z" fill="none" stroke="#00f" stroke-width=".25"/>
<path d="M299.3 186.9l.5-.5 .5 1z" fill="#00f"/>
<path d="M299.3 186.9l.5-.5 .5 1z" fill="none" stroke="#00f" stroke-width=".25"/>
<path d="M293 184.7h5l-2.5 4z" fill="#00f"/>
<path d="M282.8 186.9l1.5 1.5M283.8 185.9l1.5 1.5M293 184.7h5l-2.5 4zM293 188.7h5" fill="none" stroke="#00f" stroke-width=".25"/>
<path d="M280.5 179.2v5.5M280.5 188.7v5.5" fill="none" stroke="#000" stroke-width=".25"/>
<path d="M283.3 187.9l.5-.5 .5 1z" fill="#00f"/>
<path d="M283.3 187.9l.5-.5 .5 1z" fill="none" stroke="#00f" stroke-width=".25"/>
<path d="M284.3 186.9l.5-.5 .5 1z" fill="#00f"/>
<path d="M284.3 186.9l.5-.5 .5 1z" fill="none" stroke="#00f" stroke-width=".25"/>
<path d="M278.1 184.7h4.9l-2.5 4z" fill="#00f"/>
<path d="M370.1 57.2l1.5 1.5M371.1 56.2l1.5 1.5M278.1 184.7h4.9l-2.5 4zM278.1 188.7h4.9" fill="none" stroke="#00f" stroke-width=".25"/>
<path d="M367.9 49.5v5.5M367.9 59v5.5" fill="none" stroke="#000" stroke-width=".25"/>
<path d="M370.6 58.2l.5-.5 .5 1z" fill="#00f"/>
<path d="M370.6 58.2l.5-.5 .5 1z" fill="none" stroke="#00f" stroke-width=".25"/>
<path d="M371.6 57.2l.5-.5 .5 1z" fill="#00f"/>
<path d="M371.6 57.2l.5-.5 .5 1z" fill="none" stroke="#00f" stroke-width=".25"/>
<path d="M365.4 55h5l-2.5 4z" fill="#00f"/>
<path d="M365.4 55h5l-2.5 4zM365.4 59h5" fill="none" stroke="#00f" stroke-width=".25"/>
<circle cx="367.8" cy="23.6" r=".97" fill="#b2acb0" stroke="#000" stroke-width=".25"/>
<path d="M367.9 24.6v2.5" fill="none" stroke="#000" stroke-width=".25"/>
<circle cx="395.3" cy="23.6" r=".97" fill="#b2acb0" stroke="#000" stroke-width=".25"/>
<path d="M395.3 24.6v2.5M260.6 104.4v2.5M260.6 111.9v2.5" fill="none" stroke="#000" stroke-width=".25"/>
<path d="M392.8 32.1h5l-2.5 2.5zM395.3 29.6v2.5M259.3 99.4h2.5M260.6 99.4v2.5" fill="none" stroke="#800000" stroke-width=".25"/>
<path d="M367.9 27.1v5h-40M395.3 27.1v2.5M260.6 101.9v2.5M260.6 114.4v12.4M223.2 126.8h59.8M223.2 124.3h59.8" fill="none" stroke="#000080" stroke-width=".25"/>
<g fill="#000080" stroke="#000080" stroke-width=".2">
<circle cx="340.4" cy="32" r=".72"/>
<circle cx="352.9" cy="32" r=".72"/>
<circle cx="367.8" cy="32" r=".72"/>
<circle cx="260.6" cy="126.8" r=".72"/>
</g>
<path d="M260.6 106.9v1l.5 .2-1 .5 1 .5-1 .5 1 .5-1 .5 .5 .3v1" fill="none" stroke="#00f" stroke-width=".25"/>
<path d="M23.6 161.7h9.9v29.9h-9.9z" fill="#fff" stroke="#00f" stroke-width=".25"/>
<path d="M26.1 156.8v4.9M31.1 156.8v4.9M33.6 166.7h5M33.6 171.7h5M33.6 176.7h5M26.1 191.7v5M31.1 191.7v5M33.6 181.7h5M33.6 186.7h5" fill="none" stroke="#000" stroke-width=".25"/>
<path d="M26.1 156.8v-2.5h22.4v44.8M31.1 154.3v2.5M38.6 151.8v14.9M38.6 176.7h5M38.6 171.7h5M26.1 196.7v2.4h5M31.1 196.7v2.4M31.1 199.1h17.4M38.6 186.7h5M48.5 199.1v5M48.5 214.1v5" fill="none" stroke="#000080" stroke-width=".25"/>
<g fill="#000080" stroke="#000080" stroke-width=".2">
<circle cx="31.1" cy="199.1" r=".72"/>
<circle cx="48.5" cy="199.1" r=".72"/>
<circle cx="31.1" cy="154.2" r=".72"/>
</g>
<circle cx="278" cy="23.6" r=".97" fill="#b2acb0" stroke="#000" stroke-width=".25"/>
<path d="M278.1 24.6v2.5M233.1 209.1h2.5M240.6 209.1h2.5M248.1 211.6h2.5M255.6 211.6h2.5" fill="none" stroke="#000" stroke-width=".25"/>
<g fill="none" stroke="#000080" stroke-width=".25">
<path d="M250.6 32.1h15M260.6 24.6v7.5M278.1 27.1v5M340.4 24.6v7.5M180.8 89.4h47.4v2.5M190.7 99.4v2.5h37.5v-2.5M190.7 89.4v2.5M203.2 89.4v2.5M203.2 99.4v2.5M215.7 89.4v2.5M215.7 99.4v2.5M83.5 149.3h-5v7.5"/>
<path d="M113.4 149.3h2.5"/>
</g>
<g fill="#000080" stroke="#000080" stroke-width=".2">
<circle cx="260.6" cy="32" r=".72"/>
<circle cx="265.6" cy="32" r=".72"/>
<circle cx="278" cy="32" r=".72"/>
<circle cx="340.4" cy="32" r=".72"/>
<circle cx="180.7" cy="89.4" r=".72"/>
<circle cx="190.7" cy="89.4" r=".72"/>
<circle cx="203.2" cy="89.4" r=".72"/>
<circle cx="215.7" cy="89.4" r=".72"/>
<circle cx="228.1" cy="101.9" r=".72"/>
<circle cx="215.7" cy="101.9" r=".72"/>
<circle cx="203.2" cy="101.9" r=".72"/>
</g>
<path d="M235.6 209.1h1l.3-.5 .5 1 .5-1 .5 1 .5-1 .5 1 .2-.5h1M250.6 211.6h1l.3-.5 .5 1 .5-1 .5 1 .5-1 .5 1 .2-.5h1" fill="none" stroke="#00f" stroke-width=".25"/>
<g font-size="2.2" fill="#800000">
<text x="223" y="21.6">EMU_USB_5V0</text>
<text x="255.7" y="21.6">EMU_5V0</text>
<text x="335.6" y="21.6">EMU_3V3</text>
<text x="390" y="36.6">EMU_GND</text>
<text x="163.4" y="56.6">EMU_1V8</text>
<text x="260.2" y="66.5">EMU_GND</text>
<text x="277.7" y="66.5">EMU_GND</text>
<text x="325.1" y="66.5">EMU_GND</text>
<text x="347.6" y="66.5">EMU_GND</text>
<text x="362.5" y="76.5">EMU_GND</text>
<text x="98.1" y="81.5">EMU_GND</text>
<text x="175.9" y="79">EMU_3V3</text>
<text x="136" y="86.5">EMU_3V3</text>
<text x="123.5" y="91.5">EMU_3V3</text>
<text x="255.7" y="99">EMU_3V3</text>
<text x="222.8" y="108.9">EMU_GND</text>
<text x="273.1" y="118.9">EMU_TCK</text>
<text x="273.1" y="121.4">EMU_TDI</text>
<text x="273.1" y="123.9">EMU_TDO</text>
<text x="68.1" y="126.3">EMU_GND</text>
<text x="93.1" y="131.3">EMU_GND</text>
<text x="273.1" y="126.4">EMU_TMS</text>
<text x="30.9" y="143.8">EMU_USB_5V0</text>
<text x="111" y="141.4">EMU_5V0</text>
<text x="258.2" y="143.8">EMU_3V3</text>
<text x="153.4" y="156.3">EMU_3V3</text>
<text x="168.4" y="156.3">EMU_1V8</text>
<text x="257.7" y="161.3">EMU_GND</text>
<text x="73.1" y="163.7">EMU_GND</text>
<text x="235.6" y="163.8">EMU_SCI-RX</text>
<text x="235.6" y="166.3">EMU_SCI-TX</text>
<text x="275.7" y="168.8">EMU_5V0</text>
<text x="290.7" y="168.8">EMU_5V0</text>
<text x="61.1" y="196.2">EMU_3V3</text>
<text x="158.4" y="201.2">EMU_3V3</text>
<text x="98.6" y="208.7">EMU_3V3</text>
<text x="158" y="218.6">EMU_GND</text>
<text x="262.7" y="221.1">EMU_GND</text>
<text x="38.2" y="231.1">EMU_GND</text>
<text x="128" y="233.6">EMU_GND</text>
<text x="63.2" y="241.1">EMU_GND</text>
<text x="158" y="248.5">EMU_GND</text>
<text x="177.9" y="248.5">EMU_GND</text>
<text x="220.3" y="248.5">EMU_GND</text>
</g>
<g font-size="2.2">
<text x="277.1" y="22.1">TP1:A</text>
<text x="366.9" y="22.1">TP2:A</text>
<text x="394.3" y="22.1">TP3:A</text>
<text x="242.9" y="28.9">D1:A</text>
<text x="298" y="26.6">U1:A</text>
<text x="285.3" y="41.3">C1:A</text>
<text x="355.4" y="39.1">C2:A</text>
<text x="368.6" y="41.3">R1:A</text>
<text x="267.8" y="46.3">C3:A</text>
<text x="285.3" y="43.8">0.1uF</text>
<text x="355.1" y="43.8">4.7uF</text>
<text x="368.6" y="43.8">680</text>
<text x="267.8" y="48.8">4.7uF</text>
<text x="298" y="49.1">TPS73033DBVR</text>
<text x="337.7" y="51.3">0.01uF</text>
<text x="337.7" y="48.8">C4:A</text>
<text x="372.9" y="56.8">D2:A</text>
<text x="372.9" y="61.8">Bright Green</text>
<text x="105.7" y="71.3">4.7uF</text>
<text x="105.7" y="68.8">C5:A</text>
<text x="118.1" y="71.3">0.1uF</text>
<text x="118.1" y="68.8">C6:A</text>
<text x="128.1" y="71.3">0.1uF</text>
<text x="128.1" y="68.8">C7:A</text>
<text x="138.1" y="71.3">0.1uF</text>
<text x="138.1" y="68.8">C8:A</text>
<text x="141.8" y="94.5">L1:A</text>
<text x="129.4" y="102">600 ohm</text>
<text x="129.4" y="99.5">L2:A</text>
<text x="141.8" y="97">600 ohm</text>
<text x="193" y="98.7">0.1uF</text>
<text x="193" y="96.2">C9:A</text>
<text x="205.5" y="98.7">0.1uF</text>
<text x="205.5" y="96.2">C10:A</text>
<text x="217.9" y="98.7">0.1uF</text>
<text x="217.9" y="96.2">C11:A</text>
<text x="230.4" y="98.7">0.1uF</text>
<text x="230.4" y="96.2">C12:A</text>
<text x="70.7" y="113.7">C13:A</text>
<text x="83.2" y="113.7">C14:A</text>
<text x="188.2" y="113.9">U2:A</text>
<text x="261.3" y="111.2">10k</text>
<text x="261.3" y="108.7">R2:A</text>
<text x="70.7" y="116.2">4.7uF</text>
<text x="83.2" y="116.2">0.1uF</text>
<text x="95.7" y="118.7">C15:A</text>
<text x="108.2" y="118.7">C16:A</text>
<text x="95.7" y="121.2">4.7uF</text>
<text x="108.2" y="121.2">0.1uF</text>
<text x="235.4" y="135.6">R3:A</text>
<text x="235.4" y="139.6">0</text>
<text x="88.5" y="146.3">U3:A</text>
<text x="230.7" y="146.3">R4:A</text>
<text x="240.6" y="146.3">10k</text>
<text x="230.7" y="153.8">R5:A</text>
<text x="240.6" y="153.8">1.0k</text>
<text x="16.1" y="166.3">J1:A</text>
<text x="285.5" y="186.5">D3:A</text>
<text x="300.5" y="186.5">D4:A</text>
<text x="235.6" y="193.7">R6:A</text>
<text x="245.6" y="193.7">1.0k</text>
<text x="250.6" y="196.2">R7:A</text>
<text x="260.6" y="196.2">1.0k</text>
<text x="74.7" y="200">R8:A</text>
<text x="94.7" y="200">R9:A</text>
<text x="49.3" y="208.4">R11:A</text>
<text x="73.5" y="204.9">10k</text>
<text x="93.4" y="204.9">2.2k</text>
<text x="165.8" y="206.2">R10:A</text>
<text x="175.8" y="206.2">1.0k</text>
<text x="228.2" y="208.7">R12:A</text>
<text x="240.6" y="208.7">0</text>
<text x="49.3" y="210.9">0</text>
<text x="76" y="211.2">U4:A</text>
<text x="165.8" y="211.2">R13:A</text>
<text x="175.8" y="211.2">12k</text>
<text x="243.1" y="211.2">R14:A</text>
<text x="255.6" y="211.2">0</text>
<text x="140.8" y="218.7">Y1:A</text>
<text x="141.3" y="222.4">G</text>
<text x="141.3" y="224.9">G</text>
<text x="155.8" y="233.6">C17:A</text>
<text x="175.8" y="233.6">C18:A</text>
<text x="155.8" y="238.6">27pF</text>
<text x="175.5" y="238.4">27pF</text>
<text x="188.2" y="243.6">FT2232HL-REEL</text>
<text x="293.8" y="263.6">Number: MCU072</text>
<text x="293.8" y="261.1">TID #:</text>
<text x="293.8" y="258.6">Orderable:</text>
<text x="318.7" y="263.6">Rev:</text>
<text x="331.2" y="263.6">Sheet Title:</text>
<text x="331.2" y="261.1">Project Title: F28002x controlCARD</text>
<text x="331.2" y="258.6">Designed for: Public Release</text>
<text x="370.9" y="258.6">Mod. Date: 12/10/2019</text>
<text x="107.2" y="266">Texas Instruments and/or its licensors do not warrant the accuracy or completeness of this specification or any information contained therein. Texas Instruments and/or its licensors do not</text>
<text x="107.2" y="268.4">warrant that this design will meet the specifications, will be suitable for your application or fit for any particular purpose, or will operate in an implementation. Texas Instruments and/or its</text>
<text x="293.8" y="268.5">Drawn By: Cody Watkins</text>
<text x="293.8" y="266">SVN Rev:</text>
<text x="305.5" y="266">Version control disabled</text>
<text x="331.2" y="268.5">File: MCU072A_Emulator_Hardware.SchDoc</text>
<text x="331.2" y="266">Assembly Variant: 001</text>
<text x="378.6" y="266">Sheet: 5</text>
<text x="383.6" y="268.5">Size: B</text>
<text x="388.3" y="266">of 7</text>
<text x="400.3" y="268.5">http://www.ti.com</text>
<text x="107.2" y="270.9">licensors do not warrant that the design is production worthy. You should completely validate and test your design implementation to confirm the system functionality for your application.</text>
<text x="293.8" y="271">Engineer: Cody Watkins</text>
<text x="331.2" y="271">Contact: http://www.ti.com/support</text>
</g>
<g font-size="2.2" fill="#000080">
<text x="88.5" y="163.8">TPD2E001DRLR</text>
<text x="285.5" y="191.5">Blue</text>
<text x="300.5" y="191.5">Blue</text>
<text x="140.8" y="228.6">12MHz</text>
<text x="76" y="236.1">93LC56C-I/SN</text>
<text x="305.5" y="261.1">N/A</text>
<text x="305.5" y="258.6">TMDXCNCD280025C</text>
<text x="325.5" y="263.6">A</text>
</g>
<g font-size="2">
<text x="38.6" y="5.3">1</text>
<text x="109.2" y="5.3">2</text>
<text x="179.8" y="5.3">3</text>
<text x="250.5" y="5.3">4</text>
<text x="321.2" y="5.3">5</text>
<text x="391.9" y="5.3">6</text>
<text x="294.8" y="31.6">1</text>
<text x="299" y="32.6">IN</text>
<text x="317.8" y="32.6">OUT</text>
<text x="325.5" y="31.6">5</text>
<text x="5.5" y="38.3">A</text>
<text x="294.5" y="36.6">3</text>
<text x="299" y="37.6">EN</text>
<text x="319.2" y="37.6">NR</text>
<text x="325.5" y="41.6">2</text>
<text x="325.5" y="36.6">4</text>
<text x="424.6" y="38.3">A</text>
<text x="317.6" y="42.6">GND</text>
<text x="5.5" y="106.8">B</text>
<text x="424.6" y="106.8">B</text>
<text x="183.6" y="118.9">20</text>
<text x="189.2" y="119.9">VCCIO</text>
<text x="209.4" y="119.9">ADBUS0</text>
<text x="220.7" y="118.9">16</text>
<text x="183.7" y="123.9">42</text>
<text x="183.9" y="121.4">31</text>
<text x="189.2" y="122.4">VCCIO</text>
<text x="189.2" y="124.9">VCCIO</text>
<text x="209.4" y="124.9">ADBUS2</text>
<text x="209.6" y="122.4">ADBUS1</text>
<text x="220.7" y="121.4">17</text>
<text x="220.7" y="123.9">18</text>
<text x="183.6" y="126.4">56</text>
<text x="183.7" y="131.4">12</text>
<text x="189.2" y="127.4">VCCIO</text>
<text x="209.4" y="127.4">ADBUS3</text>
<text x="209.4" y="129.9">ADBUS4</text>
<text x="220.7" y="126.4">19</text>
<text x="220.7" y="128.9">21</text>
<text x="220.7" y="131.4">22</text>
<text x="183.6" y="133.9">37</text>
<text x="183.6" y="136.4">64</text>
<text x="189.2" y="132.4">VCORE</text>
<text x="189.2" y="134.9">VCORE</text>
<text x="189.2" y="137.4">VCORE</text>
<text x="209.4" y="132.4">ADBUS5</text>
<text x="209.4" y="134.9">ADBUS6</text>
<text x="209.4" y="137.4">ADBUS7</text>
<text x="220.7" y="133.9">23</text>
<text x="220.7" y="136.4">24</text>
<text x="184.7" y="141.4">4</text>
<text x="189.2" y="142.4">VPHY</text>
<text x="209.4" y="142.4">ACBUS0</text>
<text x="220.7" y="141.4">26</text>
<text x="220.7" y="143.9">27</text>
<text x="84.9" y="148.9">4</text>
<text x="89.5" y="149.9">GND</text>
<text x="103.3" y="149.9">VCC</text>
<text x="110.9" y="148.9">1</text>
<text x="184.7" y="146.4">9</text>
<text x="189.2" y="147.4">VPLL</text>
<text x="209.4" y="149.9">ACBUS3</text>
<text x="209.4" y="147.4">ACBUS2</text>
<text x="209.6" y="144.9">ACBUS1</text>
<text x="220.7" y="146.4">28</text>
<text x="220.7" y="148.9">29</text>
<text x="104.4" y="154.8">IO2</text>
<text x="110.9" y="153.8">5</text>
<text x="183.6" y="151.3">49</text>
<text x="189.2" y="152.3">VREGOUT</text>
<text x="209.4" y="152.3">ACBUS4</text>
<text x="209.4" y="154.8">ACBUS5</text>
<text x="220.7" y="151.3">30</text>
<text x="220.7" y="153.8">32</text>
<text x="85" y="156.3">2</text>
<text x="89.5" y="157.3">NC</text>
<text x="104.6" y="157.3">IO1</text>
<text x="110.9" y="156.3">3</text>
<text x="183.6" y="156.3">50</text>
<text x="189.2" y="157.3">VREGIN</text>
<text x="209.4" y="157.3">ACBUS6</text>
<text x="209.4" y="159.8">ACBUS7</text>
<text x="220.7" y="156.3">33</text>
<text x="220.7" y="158.8">34</text>
<text x="27.4" y="167.3">VBUS</text>
<text x="36.1" y="166.3">1</text>
<text x="209.4" y="164.8">BDBUS0</text>
<text x="209.6" y="167.3">BDBUS1</text>
<text x="220.7" y="163.8">38</text>
<text x="220.7" y="166.3">39</text>
<text x="30.5" y="172.3">D-</text>
<text x="36.1" y="171.3">2</text>
<text x="184.7" y="171.3">7</text>
<text x="189.2" y="172.3">DM</text>
<text x="209.4" y="172.3">BDBUS3</text>
<text x="209.4" y="169.8">BDBUS2</text>
<text x="220.7" y="168.8">40</text>
<text x="220.7" y="171.3">41</text>
<text x="220.7" y="173.8">43</text>
<text x="5.5" y="175.4">C</text>
<text x="30.1" y="177.3">D+</text>
<text x="36.1" y="176.3">3</text>
<text x="184.7" y="176.3">8</text>
<text x="189.2" y="177.3">DP</text>
<text x="209.4" y="174.8">BDBUS4</text>
<text x="209.4" y="177.3">BDBUS5</text>
<text x="209.4" y="179.8">BDBUS6</text>
<text x="220.7" y="176.3">44</text>
<text x="220.7" y="178.8">45</text>
<text x="424.6" y="175.4">C</text>
<text x="30.7" y="182.3">ID</text>
<text x="36.1" y="181.3">4</text>
<text x="209.4" y="182.3">BDBUS7</text>
<text x="220.7" y="181.3">46</text>
<text x="28.2" y="187.3">GND</text>
<text x="36.1" y="186.3">5</text>
<text x="183.6" y="186.3">63</text>
<text x="183.7" y="191.3">62</text>
<text x="189.2" y="187.3">EECS</text>
<text x="209.4" y="187.3">BCBUS0</text>
<text x="209.6" y="189.8">BCBUS1</text>
<text x="220.7" y="186.3">48</text>
<text x="220.7" y="188.8">52</text>
<text x="220.7" y="191.3">53</text>
<text x="183.9" y="196.2">61</text>
<text x="189.2" y="192.2">EECLK</text>
<text x="189.2" y="197.2">EEDATA</text>
<text x="209.4" y="194.7">BCBUS3</text>
<text x="209.4" y="197.2">BCBUS4</text>
<text x="209.4" y="192.2">BCBUS2</text>
<text x="220.7" y="193.7">54</text>
<text x="220.7" y="196.2">55</text>
<text x="209.4" y="199.7">BCBUS5</text>
<text x="209.4" y="202.2">BCBUS6</text>
<text x="220.7" y="198.7">57</text>
<text x="220.7" y="201.2">58</text>
<text x="220.7" y="203.7">59</text>
<text x="183.6" y="206.2">14</text>
<text x="189.2" y="207.2">RESET</text>
<text x="209.4" y="204.7">BCBUS7</text>
<text x="209.9" y="209.7">PWREN</text>
<text x="220.7" y="208.7">60</text>
<text x="72.5" y="213.7">4</text>
<text x="77" y="214.7">DO</text>
<text x="90.9" y="214.7">VCC</text>
<text x="98.4" y="213.7">8</text>
<text x="184.7" y="211.2">6</text>
<text x="189.2" y="212.2">REF</text>
<text x="207.7" y="212.2">SUSPEND</text>
<text x="220.7" y="211.2">36</text>
<text x="93.1" y="219.7">DI</text>
<text x="98.4" y="218.7">3</text>
<text x="137.4" y="221.2">2</text>
<text x="153.3" y="221.2">1</text>
<text x="184.8" y="221.2">2</text>
<text x="211.5" y="217.2">AGND</text>
<text x="212.8" y="219.7">GND</text>
<text x="220.7" y="216.2">10</text>
<text x="220.7" y="218.7">1</text>
<text x="220.7" y="221.2">5</text>
<text x="72.5" y="226.2">7</text>
<text x="77" y="227.2">NC</text>
<text x="90.5" y="224.7">ORG</text>
<text x="92.3" y="227.2">CS</text>
<text x="98.4" y="226.2">1</text>
<text x="98.4" y="223.7">6</text>
<text x="137.3" y="223.7">4</text>
<text x="153.3" y="223.7">3</text>
<text x="184.7" y="226.2">3</text>
<text x="189.2" y="222.2">OSCI</text>
<text x="189.2" y="227.2">OSCO</text>
<text x="212.8" y="222.2">GND</text>
<text x="212.8" y="224.7">GND</text>
<text x="212.8" y="227.2">GND</text>
<text x="220.7" y="223.7">11</text>
<text x="220.7" y="226.2">15</text>
<text x="72.5" y="231.2">5</text>
<text x="77" y="232.2">VSS</text>
<text x="90.6" y="232.2">CLK</text>
<text x="98.4" y="231.2">2</text>
<text x="212.8" y="229.7">GND</text>
<text x="212.8" y="232.2">GND</text>
<text x="220.7" y="228.7">25</text>
<text x="220.7" y="231.2">35</text>
<text x="220.7" y="233.6">47</text>
<text x="183.6" y="236.1">13</text>
<text x="189.2" y="237.1">TEST</text>
<text x="212.8" y="234.6">GND</text>
<text x="212.8" y="237.1">GND</text>
<text x="220.7" y="236.1">51</text>
<text x="5.5" y="244">D</text>
<text x="424.6" y="244">D</text>
<text x="38.6" y="274.7">1</text>
<text x="109.2" y="274.7">2</text>
<text x="179.8" y="274.7">3</text>
<text x="250.5" y="274.7">4</text>
<text x="321.2" y="274.7">5</text>
<text x="391.9" y="274.7">6</text>
</g>
<g font-size="1.9">
<text x="367.3" y="52.5" transform="rotate(-90 367.3 52.5)">2</text>
<text x="367.3" y="62.3" transform="rotate(-90 367.3 62.3)">1</text>
<text x="25.5" y="159.2" transform="rotate(-90 25.5 159.2)">8</text>
<text x="30.5" y="159.2" transform="rotate(-90 30.5 159.2)">6</text>
<text x="280" y="182.2" transform="rotate(-90 280 182.2)">2</text>
<text x="294.9" y="182.2" transform="rotate(-90 294.9 182.2)">2</text>
<text x="280" y="191.9" transform="rotate(-90 280 191.9)">1</text>
<text x="294.9" y="191.9" transform="rotate(-90 294.9 191.9)">1</text>
<text x="25.5" y="195.2" transform="rotate(-90 25.5 195.2)">9</text>
<text x="30.5" y="195.2" transform="rotate(-90 30.5 195.2)">7</text>
</g>
<text font-size="1.8" x="397.8" y="271.1">© Texas Instruments</text>
<text font-size="1.8" fill="#000080" x="415.3" y="271.1">2019</text>
</svg>
